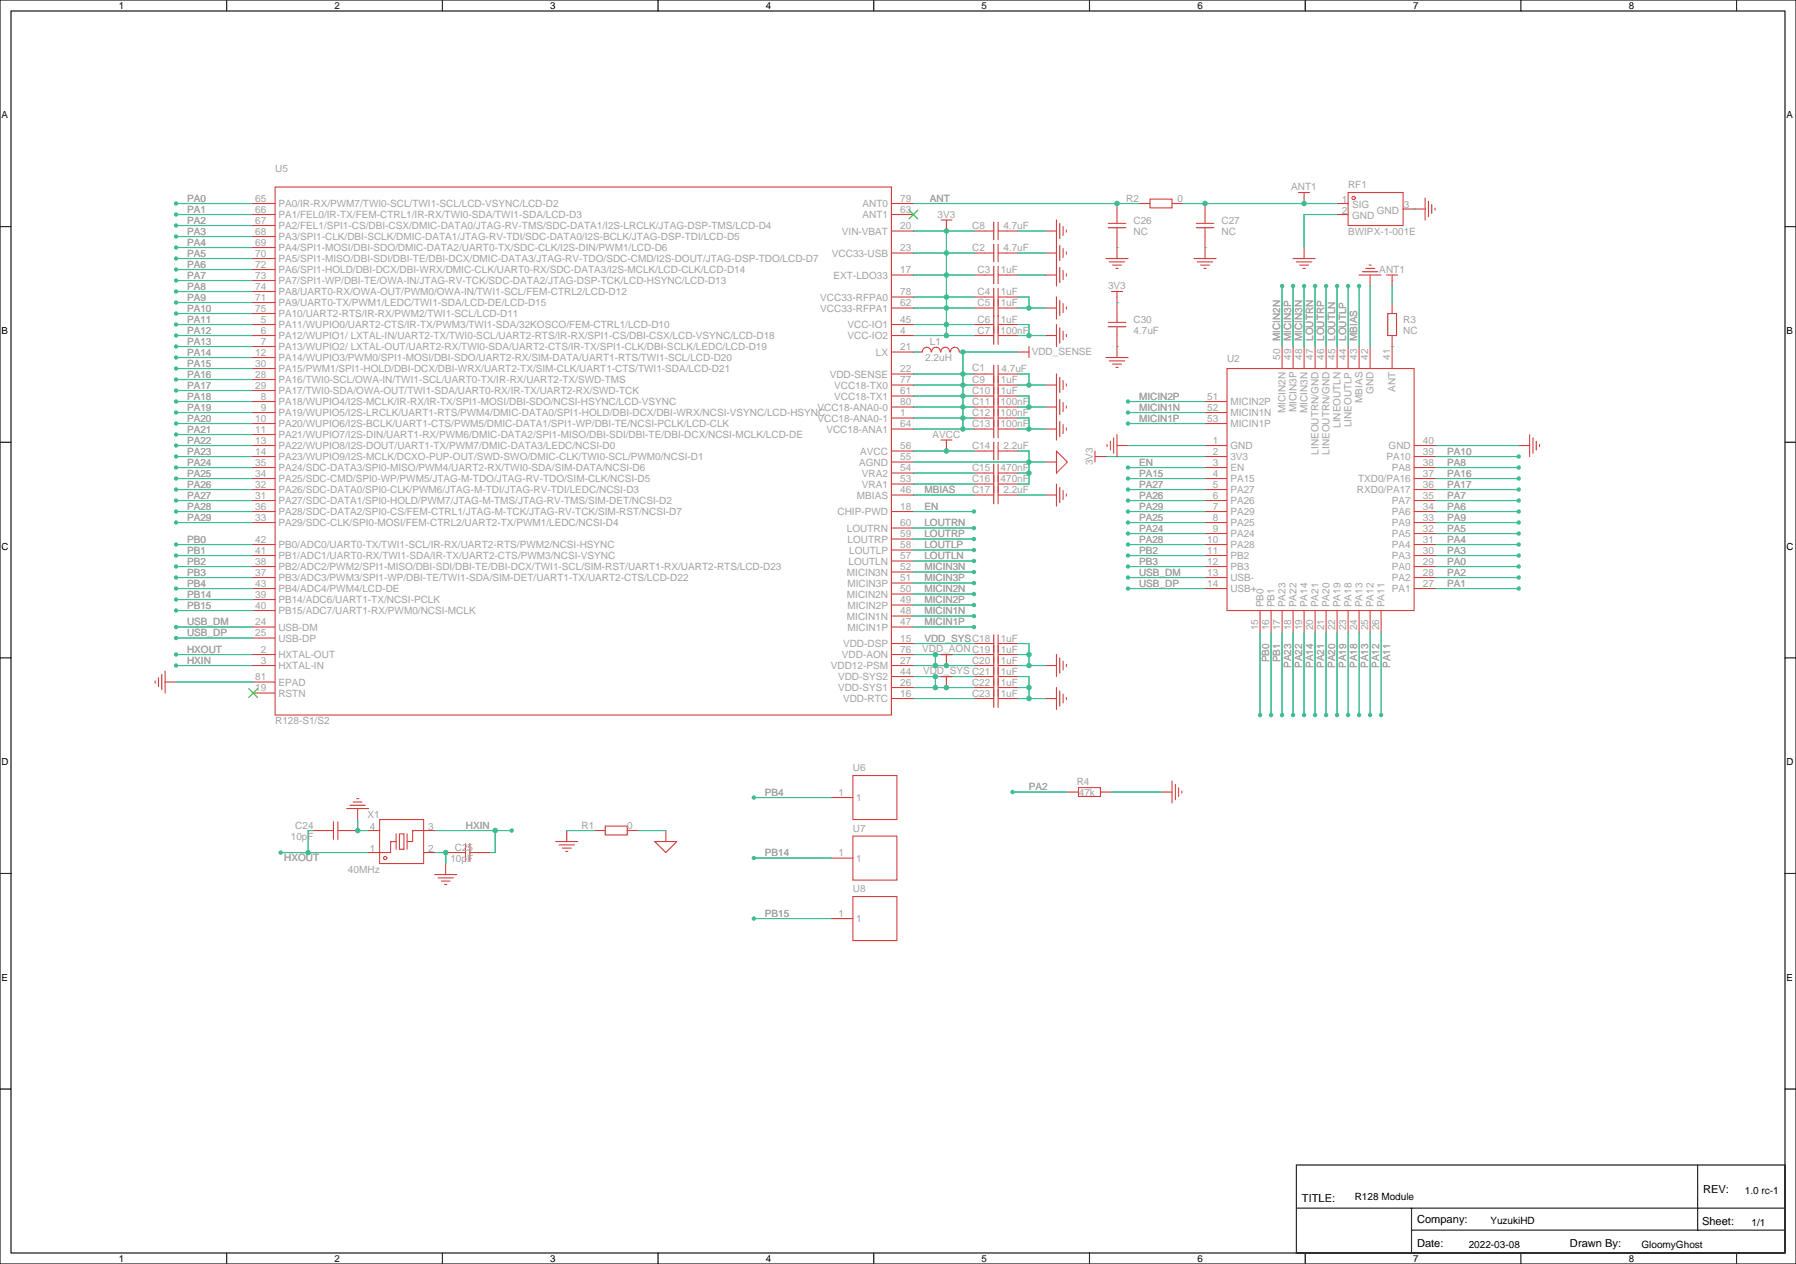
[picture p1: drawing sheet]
<svg xmlns="http://www.w3.org/2000/svg" width="576mm" height="405mm" viewBox="0 0 576 405" stroke-linecap="round" stroke-linejoin="round" font-family="sans-serif">
<g fill="#3dbd91">
<circle cx="164" cy="266.3" r=".71"/>
<circle cx="90" cy="273.4" r=".71"/>
<circle cx="56.4" cy="213.4" r=".71"/>
<circle cx="56.4" cy="209.9" r=".71"/>
<circle cx="56.4" cy="204.6" r=".71"/>
<circle cx="56.4" cy="201.1" r=".71"/>
<circle cx="361.6" cy="188.7" r=".71"/>
<circle cx="361.6" cy="185.2" r=".71"/>
<circle cx="361.6" cy="149.9" r=".71"/>
<circle cx="486.8" cy="153.5" r=".71"/>
<circle cx="486.8" cy="157" r=".71"/>
<circle cx="56.4" cy="93.5" r=".71"/>
<circle cx="56.4" cy="97" r=".71"/>
<circle cx="56.4" cy="90" r=".71"/>
<circle cx="56.4" cy="86.4" r=".71"/>
<circle cx="56.4" cy="82.9" r=".71"/>
<circle cx="56.4" cy="79.4" r=".71"/>
<circle cx="56.4" cy="75.8" r=".71"/>
<circle cx="56.4" cy="72.3" r=".71"/>
<circle cx="56.4" cy="68.8" r=".71"/>
<circle cx="56.4" cy="65.3" r=".71"/>
<circle cx="56.4" cy="121.7" r=".71"/>
<circle cx="56.4" cy="118.2" r=".71"/>
<circle cx="56.4" cy="114.7" r=".71"/>
<circle cx="56.4" cy="111.1" r=".71"/>
<circle cx="56.4" cy="107.6" r=".71"/>
<circle cx="56.4" cy="104.1" r=".71"/>
<circle cx="56.4" cy="100.5" r=".71"/>
<circle cx="56.4" cy="146.4" r=".71"/>
<circle cx="56.4" cy="142.9" r=".71"/>
<circle cx="56.4" cy="139.3" r=".71"/>
<circle cx="56.4" cy="135.8" r=".71"/>
<circle cx="56.4" cy="132.3" r=".71"/>
<circle cx="56.4" cy="128.8" r=".71"/>
<circle cx="56.4" cy="125.2" r=".71"/>
<circle cx="56.4" cy="167.6" r=".71"/>
<circle cx="56.4" cy="164" r=".71"/>
<circle cx="56.4" cy="160.5" r=".71"/>
<circle cx="56.4" cy="157" r=".71"/>
<circle cx="56.4" cy="153.5" r=".71"/>
<circle cx="56.4" cy="149.9" r=".71"/>
<circle cx="56.4" cy="185.2" r=".71"/>
<circle cx="56.4" cy="181.7" r=".71"/>
<circle cx="56.4" cy="178.2" r=".71"/>
<circle cx="56.4" cy="174.6" r=".71"/>
<circle cx="486.8" cy="146.4" r=".71"/>
<circle cx="486.8" cy="149.9" r=".71"/>
<circle cx="486.8" cy="160.5" r=".71"/>
<circle cx="486.8" cy="164" r=".71"/>
<circle cx="486.8" cy="167.6" r=".71"/>
<circle cx="486.8" cy="171.1" r=".71"/>
<circle cx="486.8" cy="174.6" r=".71"/>
<circle cx="486.8" cy="178.2" r=".71"/>
<circle cx="486.8" cy="181.7" r=".71"/>
<circle cx="403.9" cy="229.3" r=".71"/>
<circle cx="407.5" cy="229.3" r=".71"/>
<circle cx="411" cy="229.3" r=".71"/>
<circle cx="414.5" cy="229.3" r=".71"/>
<circle cx="418" cy="229.3" r=".71"/>
<circle cx="421.6" cy="229.3" r=".71"/>
<circle cx="425.1" cy="229.3" r=".71"/>
<circle cx="428.6" cy="229.3" r=".71"/>
<circle cx="432.2" cy="229.3" r=".71"/>
<circle cx="435.7" cy="229.3" r=".71"/>
<circle cx="439.2" cy="229.3" r=".71"/>
<circle cx="442.7" cy="229.3" r=".71"/>
<circle cx="361.6" cy="181.7" r=".71"/>
<circle cx="361.6" cy="178.2" r=".71"/>
<circle cx="361.6" cy="174.6" r=".71"/>
<circle cx="361.6" cy="171.1" r=".71"/>
<circle cx="361.6" cy="167.6" r=".71"/>
<circle cx="361.6" cy="164" r=".71"/>
<circle cx="361.6" cy="160.5" r=".71"/>
<circle cx="361.6" cy="157" r=".71"/>
<circle cx="361.6" cy="153.5" r=".71"/>
<circle cx="428.6" cy="91.7" r=".71"/>
<circle cx="432.2" cy="91.7" r=".71"/>
<circle cx="361.6" cy="135.8" r=".71"/>
<circle cx="361.6" cy="132.3" r=".71"/>
<circle cx="361.6" cy="128.8" r=".71"/>
<circle cx="414.5" cy="91.7" r=".71"/>
<circle cx="418" cy="91.7" r=".71"/>
<circle cx="411" cy="91.7" r=".71"/>
<circle cx="312.2" cy="164" r=".71"/>
<circle cx="312.2" cy="183.4" r=".71"/>
<circle cx="312.2" cy="187" r=".71"/>
<circle cx="312.2" cy="190.5" r=".71"/>
<circle cx="312.2" cy="194" r=".71"/>
<circle cx="312.2" cy="197.6" r=".71"/>
<circle cx="312.2" cy="201.1" r=".71"/>
<circle cx="312.2" cy="176.4" r=".71"/>
<circle cx="312.2" cy="179.9" r=".71"/>
<circle cx="312.2" cy="169.3" r=".71"/>
<circle cx="312.2" cy="172.9" r=".71"/>
<circle cx="421.6" cy="91.7" r=".71"/>
<circle cx="425.1" cy="91.7" r=".71"/>
<circle cx="56.4" cy="188.7" r=".71"/>
<circle cx="56.4" cy="192.3" r=".71"/>
<circle cx="56.4" cy="195.8" r=".71"/>
<circle cx="241.7" cy="255.8" r=".71"/>
<circle cx="241.7" cy="275.2" r=".71"/>
<circle cx="241.7" cy="294.6" r=".71"/>
<circle cx="435.7" cy="91.7" r=".71"/>
<circle cx="486.8" cy="188.7" r=".71"/>
<circle cx="486.8" cy="185.2" r=".71"/>
<circle cx="324.6" cy="254" r=".71"/>
</g>
<g fill="none" stroke="#d43d3d" stroke-width=".35">
<path d="M301.6 70.6h3.6M303.4 70.6v3.5M312.2 74.1h6.4M318.6 71.3v5.6M318.6 78.3v5.7M320 71.3v5.6M320 78.3v5.7M320 74.1h6.3M335.1 74.1h3.6M338.7 70.6v21.1M339.7 71.6v5M339.7 78.7v4.9"/>
<path d="M340.8 72.7v2.8M340.8 79.7v2.9M341.8 73.7v.7M358.1 79.4v3.5M365.1 65.3h3.6M368.7 63.9h7v2.8h-7zM375.7 65.3h3.5M386.3 79.4v3.5M418 79.4v3.5M428.6 65.3h3.6M428.6 68.8h3.6M432.2 61.7h17.6v10.6h-17.6z"/>
<path d="M449.8 67h7M456.8 63.5v7.1M457.9 64.6v4.9M459 65.6v2.8M460 66.7v.7M312.2 88.2h6.4M312.2 95.2h6.4M312.2 98.8h6.4M312.2 81.1h6.4M318.6 85.4v5.6M318.6 92.4v18M320 88.2h6.3"/>
<path d="M320 85.4v5.6M320 92.4v18M320 95.2h6.3M320 98.8h6.3M320 81.1h6.3M335.1 88.2h3.6M335.1 98.8h3.6M335.1 81.1h3.6M338.7 95.2v7.1M339.7 85.7v5M339.7 96.3v4.9M340.8 86.8v2.8"/>
<path d="M340.8 97.4v2.8M341.8 80.8v.7M341.8 87.8v.7M341.8 98.4v.7M354.5 82.9h7.1M355.6 84h4.9M356.7 85h2.8M357.7 86.1h.7M382.8 82.9h7M383.8 84h5M384.9 85h2.8M385.9 86.1h.7"/>
<path d="M414.5 82.9h7.1M415.6 84h4.9M416.6 85h2.9M417.7 86.1h.7M294.6 112.9h1M295.7 112.9a1.41 1.41 0 0 1 1.4-1.5 1.41 1.41 0 0 1 1.4 1.5M298.7 112.9a1.41 1.41 0 0 1 1.4-1.5 1.41 1.41 0 0 1 1.4 1.5M301.6 112.9a1.41 1.41 0 0 1 1.5-1.5 1.41 1.41 0 0 1 1.4 1.5M304.7 112.9a1.41 1.41 0 0 1 1.4-1.5 1.41 1.41 0 0 1 1.4 1.5M307.6 112.9h1.1M312.2 104.1h6.4M312.2 107.6h6.4"/>
<path d="M320 104.1h6.3M320 107.6h6.3M326.3 112.9h3.5M329.8 111.1v3.6M335.1 107.6h3.6M338.7 104.1v7M338.7 119.9v21.2M339.7 105.1v5M340.8 106.2v2.8M341.8 107.2v.7M393.3 118.2h60v77.6h-60zM411 111.1v7.1"/>
<path d="M414.5 111.1v7.1M418 111.1v7.1M421.6 111.1v7.1M425.1 111.1v7.1M428.6 111.1v7.1M432.2 111.1v7.1M435.7 111.1v7.1M439.2 111.1v7.1M446.3 111.1v7.1M312.2 123.5h6.4M312.2 127h6.4M312.2 130.5h6.4"/>
<path d="M312.2 134.1h6.4M312.2 137.6h6.4M318.6 120.6v19.8M320 120.6v19.8M320 123.5h6.3M320 127h6.3M320 130.5h6.3M320 134.1h6.3M320 137.6h6.3M335.1 123.5h3.6M335.1 130.5h3.6M335.1 137.6h3.6"/>
<path d="M339.7 121v4.9M339.7 128.1v4.9M339.7 135.1v5M340.8 122.1v2.8M340.8 129.1v2.8M340.8 136.2v2.8M341.8 123.1v.7M341.8 130.2v.7M341.8 137.2v.7M386.3 128.8h7M386.3 132.3h7M386.3 135.8h7"/>
<path d="M301.6 141.1h3.6M303.4 141.1v3.5M312.2 144.6h6.4M312.2 151.7h6.4M312.2 155.2h6.4M312.2 158.8h6.4M318.6 141.8v5.7M318.6 148.9v12.7M320 141.8v5.7M320 148.9v12.7M320 144.6h6.3M320 151.7h6.3"/>
<path d="M320 155.2h6.3M320 158.8h6.3M335.1 148.2h3.6M335.1 158.8h3.6M338.7 144.6l3.5 3.6-3.5 3.5zM338.7 155.2v7.1M339.7 156.3v4.9M340.8 157.3v2.9M341.8 158.4v.7M386.3 142.9h7M386.3 153.5h7M386.3 157h7"/>
<path d="M386.3 146.4h7M386.3 149.9h7M453.3 142.9h7.1M453.3 153.5h7.1M453.3 157h7.1M453.3 146.4h7.1M453.3 149.9h7.1M386.3 160.5h7M386.3 164h7M386.3 167.6h7M386.3 171.1h7M386.3 174.6h7"/>
<path d="M386.3 178.2h7M453.3 160.5h7.1M453.3 164h7.1M453.3 167.6h7.1M453.3 171.1h7.1M453.3 174.6h7.1M453.3 178.2h7.1M386.3 181.7h7M386.3 188.7h7M386.3 185.2h7M403.9 195.8v7M407.5 195.8v7"/>
<path d="M411 195.8v7M414.5 195.8v7M418 195.8v7M421.6 195.8v7M425.1 195.8v7M428.6 195.8v7M432.2 195.8v7M435.7 195.8v7M439.2 195.8v7M442.7 195.8v7M453.3 181.7h7.1M453.3 188.7h7.1"/>
<path d="M453.3 185.2h7.1M301.6 209.9h3.6M301.6 217h3.6M303.4 209.9v3.5M303.4 217v3.5M312.2 206.4h6.4M312.2 209.9h6.4M312.2 213.4h6.4M312.2 217h6.4M318.6 203.6v23.2M320 203.6v23.2M320 206.4h6.3"/>
<path d="M320 209.9h6.3M320 213.4h6.3M320 217h6.3M335.1 213.4h3.6M338.7 209.9v7.1M339.7 211v4.9M340.8 212v2.8M341.8 213.1v.7M312.2 220.5h6.4M312.2 224h6.4M320 220.5h6.3M320 224h6.3"/>
<path d="M335.1 224h3.6M338.7 220.5v7M339.7 221.5v5M340.8 222.6v2.8M341.8 223.7v.7M111.1 259.3h7.1M112.2 258.2h4.9M113.2 257.2h2.9M114.3 256.1h.7M114.7 259.3v3.5M100.5 266.3h6.4M106.9 263.5v5.7"/>
<path d="M108.3 266.3h6.4M108.3 263.5v5.7M118.2 266.3h3.5M121.7 262.8h14.1v14.1h-14.1zM127 269.9h-1.8v3.5h-7M127 267.4v4.9M128.1 267.4h1.4v4.9h-1.4zM130.5 267.4v4.9M135.8 273.4h3.5M139.3 266.3h-7v3.6h-1.8M142.9 276.9v3.6M142.9 273.4h6.3"/>
<path d="M149.2 270.6v5.6M150.6 273.4h6.4M150.6 270.6v5.6M178.2 269.9h7M179.2 270.9h4.9M180.3 272h2.8M181.3 273h.7M181.7 266.3v3.6M190.5 266.3h3.5M194 264.9h7.1v2.9h-7.1zM201.1 266.3h3.5M209.9 269.9h7.1l-3.6 3.5z"/>
<path d="M213.4 266.3v3.6M139.3 280.5h7.1M140.4 281.5h4.9M141.5 282.6h2.8M142.5 283.6h.7"/>
<circle cx="433.9" cy="63.5" r=".53"/>
<circle cx="123.5" cy="275.2" r=".53"/>
</g>
<g fill="none" stroke="#3dbd91" stroke-width=".35">
<path d="M292.8 74.1h19.4M303.4 74.1v33.5M428.6 68.8h-10.6v10.6M292.8 88.2h19.4M292.8 81.1h19.4M292.8 95.2h19.4M292.8 98.8h19.4M326.3 88.2h8.8M326.3 81.1h8.8M292.8 112.9h1.8M292.8 119.9h19.4M292.8 104.1h19.4"/>
<path d="M292.8 107.6h19.4M326.3 112.9h-17.6v24.7M292.8 123.5h19.4M292.8 127h19.4M292.8 130.5h19.4M292.8 134.1h19.4M292.8 137.6h19.4M292.8 144.6h19.4M292.8 158.8h19.4M292.8 155.2h19.4M292.8 151.7h19.4M326.3 158.8h8.8"/>
<path d="M56.4 213.4h24.7M56.4 209.9h24.7M292.8 213.4h19.4M292.8 209.9h19.4M292.8 217h19.4M299.9 209.9v3.5M299.9 217v3.5M292.8 224h19.4M292.8 220.5h19.4M90 273.4h28.2M100.5 266.3h-1.7v7.1M114.7 262.8v3.5h3.5"/>
<path d="M139.3 273.4h3.6v3.5M139.3 266.3h24.7M158.7 266.3v7.1h-1.7M181.7 266.3h8.8M204.6 266.3h8.8"/>
</g>
<g fill="none" stroke="#000" stroke-width=".35">
<path d="M0 0h575.7v405.3h-575.7zM3.5 3.5h568.7v398.3h-568.7zM72.7 0v3.5M141.8 0v3.5M211 0v3.5M280.1 0v3.5M349.2 0v3.5M418.4 0v3.5M487.5 0v3.5M556.7 0v3.5M0 72.7h3.5M572.2 72.7h3.5"/>
<path d="M0 141.8h3.5M572.2 141.8h3.5M0 211h3.5M572.2 211h3.5M0 280.1h3.5M572.2 280.1h3.5M0 349.2h3.5M572.2 349.2h3.5M415.6 373.6h156.6v28.2h-156.6zM544.2 373.6v20.9M415.6 387.4h156.5M452.5 394.5h119.6"/>
<path d="M452.5 387.4v14.1M72.7 401.8v3.5M141.8 401.8v3.5M211 401.8v3.5M280.1 401.8v3.5M349.2 401.8v3.5M418.4 401.8v3.5M487.5 401.8v3.5M556.7 401.8v3.5"/>
</g>
<circle cx="453.3" cy="67" r=".18" fill="#3dbd91"/>
<path d="M355.2 73h5.7M355.2 71.6h5.7M358.1 65.3v6.3M358.1 73v6.4" fill="none" stroke="#d43d3d" stroke-width=".35"/>
<circle cx="358.1" cy="79.4" r=".18" fill="#3dbd91"/>
<path d="M292.8 65.3h72.3" fill="none" stroke="#3dbd91" stroke-width=".35"/>
<path d="M383.5 73h5.6M383.5 71.6h5.6M386.3 65.3v6.3M386.3 73v6.4" fill="none" stroke="#d43d3d" stroke-width=".35"/>
<circle cx="386.3" cy="79.4" r=".18" fill="#3dbd91"/>
<path d="M416.3 61.7h3.5M418 61.7v3.6M446.3 97v3.5M444.9 100.5h2.8v7.1h-2.8zM446.3 107.6v3.5" fill="none" stroke="#d43d3d" stroke-width=".35"/>
<path d="M379.2 65.3h49.4" fill="none" stroke="#3dbd91" stroke-width=".35"/>
<circle cx="446.3" cy="111.1" r=".18" fill="#3dbd91"/>
<g fill="none" stroke="#d43d3d" stroke-width=".35">
<path d="M356.3 93.5h3.5M358.1 93.5v9.9M444.5 88.2h3.5M446.3 88.2v3.5M355.2 104.8h5.7M355.2 103.4h5.7M358.1 104.8v6.3M358.1 139.3v7.1M490.4 139.3v7.1M351 144.6v3.6M351 146.4h3.5M354.9 142.5v.7"/>
<path d="M356 141.5v2.8M357 140.4v4.9M358.1 142.9h3.5M486.8 142.9h3.6M491.4 140.4v4.9M492.5 141.5v2.8M493.5 142.5v.7"/>
</g>
<g fill="none" stroke="#3dbd91" stroke-width=".35">
<path d="M56.4 79.4h24.7M56.4 75.8h24.7M56.4 72.3h24.7M56.4 68.8h24.7M56.4 65.3h24.7M56.4 93.5h24.7M56.4 97h24.7M56.4 90h24.7M56.4 86.4h24.7M56.4 82.9h24.7M446.3 91.7v5.3M56.4 118.2h24.7"/>
<path d="M56.4 114.7h24.7M56.4 111.1h24.7M56.4 107.6h24.7M56.4 104.1h24.7M56.4 100.5h24.7M56.4 121.7h24.7M56.4 139.3h24.7M56.4 135.8h24.7M56.4 132.3h24.7M56.4 128.8h24.7M56.4 125.2h24.7M56.4 149.9h24.7"/>
<path d="M56.4 146.4h24.7M56.4 142.9h24.7M56.4 153.5h24.7M56.4 157h24.7M354.5 146.4h31.8M361.6 149.9h24.7M361.6 142.9h24.7M460.4 142.9h26.4M460.4 153.5h26.4M460.4 157h26.4M56.4 167.6h24.7M56.4 164h24.7"/>
<path d="M56.4 160.5h24.7M56.4 178.2h24.7M56.4 174.6h24.7M56.4 185.2h24.7M56.4 181.7h24.7M361.6 188.7h24.7M361.6 185.2h24.7M56.4 204.6h24.7M56.4 201.1h24.7"/>
</g>
<circle cx="358.1" cy="97" r=".18" fill="#3dbd91"/>
<path d="M354.5 114.7h7.1M355.6 115.7h4.9M356.7 116.8h2.8M357.7 117.8h.7M358.1 111.1v3.6" fill="none" stroke="#d43d3d" stroke-width=".35"/>
<circle cx="358.1" cy="111.1" r=".18" fill="#3dbd91"/>
<g fill="none" stroke="#3dbd91" stroke-width=".35">
<path d="M326.3 74.1h8.8M326.3 95.2h3.5v3.6M326.3 98.8h8.8M411 91.7v19.4M414.5 91.7v19.4M418 91.7v19.4M421.6 91.7v19.4M425.1 91.7v19.4M428.6 91.7v19.4M432.2 91.7v19.4M435.7 91.7v19.4M439.2 91.7v19.4"/>
<path d="M326.3 107.6h8.8M326.3 104.1h3.5v3.5M326.3 119.9h3.5v3.6M326.3 127h3.5v3.5M326.3 134.1h3.5v3.5M326.3 130.5h8.8M326.3 123.5h8.8M326.3 137.6h8.8M361.6 135.8h24.7M361.6 132.3h24.7M361.6 128.8h24.7M292.8 148.2h42.3"/>
<path d="M326.3 144.6h3.5v10.6h-3.5M326.3 151.7h3.5M361.6 157h24.7M361.6 153.5h24.7M460.4 146.4h26.4M460.4 149.9h26.4M292.8 164h19.4M292.8 176.4h19.4M292.8 179.9h19.4M292.8 169.3h19.4M292.8 172.9h19.4M361.6 160.5h24.7"/>
<path d="M361.6 164h24.7M361.6 167.6h24.7M361.6 171.1h24.7M361.6 174.6h24.7M361.6 178.2h24.7M460.4 160.5h26.4M460.4 164h26.4M460.4 167.6h26.4M460.4 171.1h26.4M460.4 174.6h26.4M460.4 178.2h26.4M56.4 188.7h24.7"/>
<path d="M56.4 192.3h24.7M56.4 195.8h24.7M292.8 183.4h19.4M292.8 187h19.4M292.8 190.5h19.4M292.8 194h19.4M292.8 197.6h19.4M361.6 181.7h24.7M460.4 181.7h26.4M460.4 188.7h26.4M460.4 185.2h26.4M56.4 218.7h24.7"/>
<path d="M292.8 206.4h19.4M292.8 201.1h19.4M326.3 206.4h3.5v7M326.3 217h3.5v7M326.3 213.4h8.8M326.3 209.9h3.5M403.9 202.8v26.5M407.5 202.8v26.5M411 202.8v26.5M414.5 202.8v26.5M418 202.8v26.5M421.6 202.8v26.5"/>
<path d="M425.1 202.8v26.5M428.6 202.8v26.5M432.2 202.8v26.5M435.7 202.8v26.5M439.2 202.8v26.5M442.7 202.8v26.5M326.3 224h8.8M326.3 220.5h3.5M241.7 255.8h24.6M324.6 254h17.6M356.3 254h15.9M241.7 275.2h24.6"/>
<path d="M241.7 294.6h24.6"/>
</g>
<g fill="none" stroke="#d43d3d" stroke-width=".35">
<path d="M88.2 60h197.6v169.3h-197.6zM81.1 65.3h7.1M81.1 68.8h7.1M81.1 72.3h7.1M81.1 75.8h7.1M81.1 79.4h7.1M285.8 65.3h7M285.8 68.8h7M285.8 74.1h7M81.1 82.9h7.1M81.1 86.4h7.1M81.1 90h7.1"/>
<path d="M81.1 93.5h7.1M81.1 97h7.1M285.8 88.2h7M285.8 81.1h7M285.8 95.2h7M285.8 98.8h7M435.7 88.2h7M436.7 87.1h5M437.8 86.1h2.8M438.9 85h.7M439.2 88.2v3.5M81.1 104.1h7.1"/>
<path d="M81.1 107.6h7.1M81.1 100.5h7.1M81.1 111.1h7.1M81.1 114.7h7.1M81.1 118.2h7.1M285.8 104.1h7M285.8 107.6h7M285.8 112.9h7M285.8 119.9h7M312.2 119.9h6.4M318.6 117.1v5.7M320 119.9h6.3"/>
<path d="M320 117.1v5.7M81.1 121.7h7.1M81.1 125.2h7.1M81.1 128.8h7.1M81.1 132.3h7.1M81.1 135.8h7.1M81.1 139.3h7.1M285.8 137.6h7M285.8 134.1h7M285.8 130.5h7M285.8 127h7M285.8 123.5h7"/>
<path d="M81.1 142.9h7.1M81.1 146.4h7.1M81.1 149.9h7.1M81.1 153.5h7.1M81.1 157h7.1M285.8 158.8h7M285.8 155.2h7M285.8 151.7h7M285.8 148.2h7M285.8 144.6h7M81.1 174.6h7.1M81.1 178.2h7.1"/>
<path d="M81.1 164h7.1M81.1 160.5h7.1M81.1 167.6h7.1M285.8 164h7M285.8 179.9h7M285.8 176.4h7M285.8 172.9h7M285.8 169.3h7M81.1 181.7h7.1M81.1 185.2h7.1M81.1 188.7h7.1M81.1 192.3h7.1"/>
<path d="M81.1 195.8h7.1M285.8 197.6h7M285.8 194h7M285.8 190.5h7M285.8 187h7M285.8 183.4h7M49.7 218.4v.7M50.8 217.3v2.8M51.9 216.3v4.9M52.9 218.7h3.5M52.9 215.2v7M81.1 201.1h7.1"/>
<path d="M81.1 204.6h7.1M81.1 209.9h7.1M81.1 213.4h7.1M81.1 218.7h7.1M285.8 201.1h7M285.8 209.9h7M285.8 213.4h7M285.8 217h7M285.8 206.4h7M81.1 222.2h7.1M285.8 224h7M285.8 220.5h7"/>
<path d="M266.3 255.8h7.1M273.4 248.7h14.1v14.1h-14.1zM342.2 254h3.5M345.7 252.6h7.1v2.8h-7.1zM352.8 254h3.5M372.2 254h3.5M375.7 250.5v7M376.8 251.5v5M377.8 252.6v2.8M378.9 253.6v.8M266.3 275.2h7.1M273.4 268.1h14.1v14.1h-14.1z"/>
<path d="M266.3 294.6h7.1M273.4 287.5h14.1v14.1h-14.1z"/>
</g>
<path d="M291.4 67.4l2.8 2.8M294.2 67.4l-2.8 2.8M79.7 220.8l2.8 2.9M82.5 220.8l-2.8 2.9" fill="none" stroke="#3c3" stroke-width=".35"/>
<g fill="#3dbd91">
<circle cx="142.9" cy="273.4" r=".88"/>
<circle cx="114.7" cy="266.3" r=".88"/>
<circle cx="158.8" cy="266.3" r=".88"/>
<circle cx="98.8" cy="273.4" r=".88"/>
<circle cx="308.7" cy="112.9" r=".88"/>
<circle cx="308.7" cy="119.9" r=".88"/>
<circle cx="308.7" cy="123.5" r=".88"/>
<circle cx="308.7" cy="127" r=".88"/>
<circle cx="308.7" cy="130.5" r=".88"/>
<circle cx="308.7" cy="134.1" r=".88"/>
<circle cx="308.7" cy="137.6" r=".88"/>
<circle cx="303.4" cy="144.6" r=".88"/>
<circle cx="303.4" cy="220.5" r=".88"/>
<circle cx="299.9" cy="220.5" r=".88"/>
<circle cx="299.9" cy="217" r=".88"/>
<circle cx="299.9" cy="213.4" r=".88"/>
<circle cx="299.9" cy="209.9" r=".88"/>
<circle cx="303.4" cy="213.4" r=".88"/>
<circle cx="303.4" cy="81.1" r=".88"/>
<circle cx="303.4" cy="74.1" r=".88"/>
<circle cx="303.4" cy="88.2" r=".88"/>
<circle cx="303.4" cy="95.2" r=".88"/>
<circle cx="303.4" cy="98.8" r=".88"/>
<circle cx="303.4" cy="104.1" r=".88"/>
<circle cx="303.4" cy="107.6" r=".88"/>
<circle cx="358.1" cy="65.3" r=".88"/>
<circle cx="386.3" cy="65.3" r=".88"/>
<circle cx="418" cy="65.3" r=".88"/>
<circle cx="329.8" cy="107.6" r=".88"/>
<circle cx="329.8" cy="213.4" r=".88"/>
<circle cx="329.8" cy="209.9" r=".88"/>
<circle cx="329.8" cy="98.8" r=".88"/>
<circle cx="329.8" cy="130.5" r=".88"/>
<circle cx="329.8" cy="123.5" r=".88"/>
<circle cx="329.8" cy="137.6" r=".88"/>
<circle cx="329.8" cy="148.2" r=".88"/>
<circle cx="329.8" cy="151.7" r=".88"/>
<circle cx="329.8" cy="224" r=".88"/>
<circle cx="329.8" cy="220.5" r=".88"/>
</g>
<g font-size="3.6">
<text x="546" y="382.7">REV:</text>
<text x="417.3" y="385.6">TITLE:</text>
<text x="454.2" y="392.2">Company:</text>
<text x="545.6" y="392.8">Sheet:</text>
<text x="454.2" y="399.9">Date:</text>
<text x="503.3" y="400">Drawn By:</text>
</g>
<g font-size="3.2" fill="#a2a2a2">
<text x="88.2" y="55.1">U5</text>
<text x="60" y="64.6">PA0</text>
<text x="81.8" y="64.6">65</text>
<text x="288.6" y="64.6">79</text>
<text x="298.1" y="64.6">ANT</text>
<text x="361" y="64.6">R2</text>
<text x="377.5" y="64.6">0</text>
<text x="413.9" y="60.9">ANT1</text>
<text x="430.2" y="64.9">1</text>
<text x="432.2" y="60.4">RF1</text>
<text x="60" y="71.7">PA2</text>
<text x="60" y="68.1">PA1</text>
<text x="81.8" y="68.1">66</text>
<text x="81.8" y="71.7">67</text>
<text x="89.3" y="66.4">PA0/IR-RX/PWM7/TWI0-SCL/TWI1-SCL/LCD-VSYNC/LCD-D2</text>
<text x="89.3" y="69.9">PA1/FEL0/IR-TX/FEM-CTRL1/IR-RX/TWI0-SDA/TWI1-SDA/LCD-D3</text>
<text x="276.5" y="66.4">ANT0</text>
<text x="276.5" y="69.9">ANT1</text>
<text x="288.6" y="68.1">63</text>
<text x="300.5" y="69.8">3V3</text>
<text x="363.4" y="71.7">C26</text>
<text x="391.6" y="71.7">C27</text>
<text x="430.2" y="68.5">2</text>
<text x="433.5" y="66.7">SIG</text>
<text x="433.5" y="70.2">GND</text>
<text x="441.4" y="68.5">GND</text>
<text x="450" y="66.7">3</text>
<text x="60" y="75.2">PA3</text>
<text x="81.8" y="75.2">68</text>
<text x="89.3" y="73.4">PA2/FEL1/SPI1-CS/DBI-CSX/DMIC-DATA0/JTAG-RV-TMS/SDC-DATA1/I2S-LRCLK/JTAG-DSP-TMS/LCD-D4</text>
<text x="89.3" y="77">PA3/SPI1-CLK/DBI-SCLK/DMIC-DATA1/JTAG-RV-TDI/SDC-DATA0/I2S-BCLK/JTAG-DSP-TDI/LCD-D5</text>
<text x="269.9" y="75.2">VIN-VBAT</text>
<text x="288.6" y="73.4">20</text>
<text x="311.6" y="73.4">C8</text>
<text x="321.6" y="73.4">4.7uF</text>
<text x="363.4" y="75.2">NC</text>
<text x="391.6" y="75.2">NC</text>
<text x="432.2" y="75.2">BWIPX-1-001E</text>
<text x="60" y="82.3">PA5</text>
<text x="60" y="78.7">PA4</text>
<text x="81.8" y="78.7">69</text>
<text x="81.8" y="82.3">70</text>
<text x="89.3" y="80.5">PA4/SPI1-MOSI/DBI-SDO/DMIC-DATA2/UART0-TX/SDC-CLK/I2S-DIN/PWM1/LCD-D6</text>
<text x="266.7" y="82.3">VCC33-USB</text>
<text x="288.6" y="80.5">23</text>
<text x="311.6" y="80.5">C2</text>
<text x="321.6" y="80.5">4.7uF</text>
<text x="60" y="89.3">PA7</text>
<text x="60" y="85.8">PA6</text>
<text x="81.8" y="85.8">72</text>
<text x="81.8" y="89.3">73</text>
<text x="89.3" y="84">PA5/SPI1-MISO/DBI-SDI/DBI-TE/DBI-DCX/DMIC-DATA3/JTAG-RV-TDO/SDC-CMD/I2S-DOUT/JTAG-DSP-TDO/LCD-D7</text>
<text x="89.3" y="87.6">PA6/SPI1-HOLD/DBI-DCX/DBI-WRX/DMIC-CLK/UART0-RX/SDC-DATA3/I2S-MCLK/LCD-CLK/LCD-D14</text>
<text x="267.2" y="89.3">EXT-LDO33</text>
<text x="288.6" y="87.6">17</text>
<text x="313.4" y="87.6">C3</text>
<text x="320.8" y="87.6">1uF</text>
<text x="442.2" y="87.4">ANT1</text>
<text x="60" y="92.8">PA8</text>
<text x="81.8" y="92.8">74</text>
<text x="89.3" y="91.1">PA7/SPI1-WP/DBI-TE/OWA-IN/JTAG-RV-TCK/SDC-DATA2/JTAG-DSP-TCK/LCD-HSYNC/LCD-D13</text>
<text x="89.3" y="94.6">PA8/UART0-RX/OWA-OUT/PWM0/OWA-IN/TWI1-SCL/FEM-CTRL2/LCD-D12</text>
<text x="288.6" y="94.6">78</text>
<text x="313.4" y="94.6">C4</text>
<text x="320.8" y="94.6">1uF</text>
<text x="355.2" y="92.7">3V3</text>
<text x="60" y="96.4">PA9</text>
<text x="60" y="99.9">PA10</text>
<text x="81.8" y="96.4">71</text>
<text x="81.8" y="99.9">75</text>
<text x="89.3" y="98.1">PA9/UART0-TX/PWM1/LEDC/TWI1-SDA/LCD-DE/LCD-D15</text>
<text x="89.3" y="101.7">PA10/UART2-RTS/IR-RX/PWM2/TWI1-SCL/LCD-D11</text>
<text x="262.9" y="96.4">VCC33-RFPA0</text>
<text x="262.9" y="99.9">VCC33-RFPA1</text>
<text x="288.6" y="98.1">62</text>
<text x="313.4" y="98.1">C5</text>
<text x="320.8" y="98.1">1uF</text>
<text x="60" y="107">PA12</text>
<text x="60" y="103.4">PA11</text>
<text x="83.6" y="103.4">5</text>
<text x="83.6" y="107">6</text>
<text x="89.3" y="105.2">PA11/WUPIO0/UART2-CTS/IR-TX/PWM3/TWI1-SDA/32KOSCO/FEM-CTRL1/LCD-D10</text>
<text x="271.7" y="105.2">VCC-IO1</text>
<text x="288.6" y="103.4">45</text>
<text x="288.6" y="107">4</text>
<text x="313.4" y="103.4">C6</text>
<text x="313.4" y="107">C7</text>
<text x="320.8" y="107">100nF</text>
<text x="320.8" y="103.4">1uF</text>
<text x="363.4" y="103.4">C30</text>
<text x="363.4" y="107">4.7uF</text>
<text x="449.8" y="103.4">R3</text>
<text x="449.8" y="107">NC</text>
<text x="60" y="110.5">PA13</text>
<text x="83.6" y="110.5">7</text>
<text x="89.3" y="108.7">PA12/WUPIO1/ LXTAL-IN/UART2-TX/TWI0-SCL/UART2-RTS/IR-RX/SPI1-CS/DBI-CSX/LCD-VSYNC/LCD-D18</text>
<text x="89.3" y="112.2">PA13/WUPIO2/ LXTAL-OUT/UART2-RX/TWI0-SDA/UART2-CTS/IR-TX/SPI1-CLK/DBI-SCLK/LEDC/LCD-D19</text>
<text x="271.7" y="108.7">VCC-IO2</text>
<text x="288.6" y="112.2">21</text>
<text x="298.1" y="110.5">L1</text>
<text x="330.7" y="113.9">VDD_SENSE</text>
<text x="410.3" y="109.4" transform="rotate(-90 410.3 109.4)">MICIN2N</text>
<text x="413.9" y="109.4" transform="rotate(-90 413.9 109.4)">MICIN3P</text>
<text x="417.4" y="109.4" transform="rotate(-90 417.4 109.4)">MICIN3N</text>
<text x="420.9" y="109.4" transform="rotate(-90 420.9 109.4)">LOUTRN</text>
<text x="424.5" y="109.4" transform="rotate(-90 424.5 109.4)">LOUTRP</text>
<text x="428" y="109.4" transform="rotate(-90 428 109.4)">LOUTLN</text>
<text x="431.5" y="109.4" transform="rotate(-90 431.5 109.4)">LOUTLP</text>
<text x="435" y="109.4" transform="rotate(-90 435 109.4)">MBIAS</text>
<text x="60" y="117.5">PA15</text>
<text x="60" y="114">PA14</text>
<text x="81.8" y="114">12</text>
<text x="81.8" y="117.5">30</text>
<text x="89.3" y="115.8">PA14/WUPIO3/PWM0/SPI1-MOSI/DBI-SDO/UART2-RX/SIM-DATA/UART1-RTS/TWI1-SCL/LCD-D20</text>
<text x="89.3" y="119.3">PA15/PWM1/SPI1-HOLD/DBI-DCX/DBI-WRX/UART2-TX/SIM-CLK/UART1-CTS/TWI1-SDA/LCD-D21</text>
<text x="280.8" y="114">LX</text>
<text x="288.6" y="119.3">22</text>
<text x="296.6" y="115.8">2.2uH</text>
<text x="311.6" y="119">C1</text>
<text x="321" y="119.3">4.7uF</text>
<text x="393.3" y="116.1">U2</text>
<text x="410.3" y="115.4" transform="rotate(-90 410.3 115.4)">50</text>
<text x="413.9" y="115.4" transform="rotate(-90 413.9 115.4)">49</text>
<text x="417.4" y="115.4" transform="rotate(-90 417.4 115.4)">48</text>
<text x="420.9" y="115.4" transform="rotate(-90 420.9 115.4)">47</text>
<text x="424.5" y="115.4" transform="rotate(-90 424.5 115.4)">46</text>
<text x="428" y="115.4" transform="rotate(-90 428 115.4)">45</text>
<text x="431.5" y="115.4" transform="rotate(-90 431.5 115.4)">44</text>
<text x="435" y="115.4" transform="rotate(-90 435 115.4)">43</text>
<text x="438.6" y="115.4" transform="rotate(-90 438.6 115.4)">42</text>
<text x="445.6" y="115.4" transform="rotate(-90 445.6 115.4)">41</text>
<text x="60" y="121.1">PA16</text>
<text x="60" y="124.6">PA17</text>
<text x="81.8" y="121.1">28</text>
<text x="81.8" y="124.6">29</text>
<text x="89.3" y="122.8">PA16/TWI0-SCL/OWA-IN/TWI1-SCL/UART0-TX/IR-RX/UART2-TX/SWD-TMS</text>
<text x="266" y="121.1">VDD-SENSE</text>
<text x="267.4" y="124.6">VCC18-TX0</text>
<text x="288.6" y="122.8">77</text>
<text x="311.6" y="122.8">C9</text>
<text x="320.8" y="122.8">1uF</text>
<text x="447.4" y="125.7" transform="rotate(-90 447.4 125.7)">ANT</text>
<text x="60" y="131.6">PA19</text>
<text x="60" y="128.1">PA18</text>
<text x="83.6" y="128.1">8</text>
<text x="83.6" y="131.6">9</text>
<text x="89.3" y="126.4">PA17/TWI0-SDA/OWA-OUT/TWI1-SDA/UART0-RX/IR-TX/UART2-RX/SWD-TCK</text>
<text x="89.3" y="129.9">PA18/WUPIO4/I2S-MCLK/IR-RX/IR-TX/SPI1-MOSI/DBI-SDO/NCSI-HSYNC/LCD-VSYNC</text>
<text x="262.1" y="131.6">VCC18-ANA0-0</text>
<text x="267.4" y="128.1">VCC18-TX1</text>
<text x="288.6" y="129.9">80</text>
<text x="288.6" y="126.4">61</text>
<text x="311.6" y="126.4">C10</text>
<text x="311.6" y="129.9">C11</text>
<text x="320.8" y="129.9">100nF</text>
<text x="320.8" y="126.4">1uF</text>
<text x="365.1" y="131.6">MICIN1N</text>
<text x="365.1" y="128.1">MICIN2P</text>
<text x="387" y="128.1">51</text>
<text x="387" y="131.6">52</text>
<text x="394.4" y="129.9">MICIN2P</text>
<text x="436.8" y="129.2" transform="rotate(-90 436.8 129.2)">MBIAS</text>
<text x="440.3" y="126.4" transform="rotate(-90 440.3 126.4)">GND</text>
<text x="60" y="135.2">PA20</text>
<text x="81.8" y="135.2">10</text>
<text x="89.3" y="133.4">PA19/WUPIO5/I2S-LRCLK/UART1-RTS/PWM4/DMIC-DATA0/SPI1-HOLD/DBI-DCX/DBI-WRX/NCSI-VSYNC/LCD-HSYNC</text>
<text x="89.3" y="136.9">PA20/WUPIO6/I2S-BCLK/UART1-CTS/PWM5/DMIC-DATA1/SPI1-WP/DBI-TE/NCSI-PCLK/LCD-CLK</text>
<text x="262.1" y="135.2">VCC18-ANA0-1</text>
<text x="288.6" y="136.9">64</text>
<text x="288.6" y="133.4">1</text>
<text x="311.6" y="133.4">C12</text>
<text x="311.6" y="136.9">C13</text>
<text x="320.8" y="133.4">100nF</text>
<text x="320.8" y="136.9">100nF</text>
<text x="365.1" y="135.2">MICIN1P</text>
<text x="387" y="135.2">53</text>
<text x="394.4" y="133.4">MICIN1N</text>
<text x="394.4" y="136.9">MICIN1P</text>
<text x="412.1" y="132.4" transform="rotate(-90 412.1 132.4)">MICIN2N</text>
<text x="415.6" y="132.2" transform="rotate(-90 415.6 132.2)">MICIN3P</text>
<text x="419.2" y="132.4" transform="rotate(-90 419.2 132.4)">MICIN3N</text>
<text x="429.7" y="137.2" transform="rotate(-90 429.7 137.2)">LINEOUTLN</text>
<text x="433.3" y="137.1" transform="rotate(-90 433.3 137.1)">LINEOUTLP</text>
<text x="60" y="142.2">PA22</text>
<text x="60" y="138.7">PA21</text>
<text x="81.8" y="138.7">11</text>
<text x="81.8" y="142.2">13</text>
<text x="89.3" y="140.5">PA21/WUPIO7/I2S-DIN/UART1-RX/PWM6/DMIC-DATA2/SPI1-MISO/DBI-SDI/DBI-TE/DBI-DCX/NCSI-MCLK/LCD-DE</text>
<text x="89.3" y="144">PA22/WUPIO8/I2S-DOUT/UART1-TX/PWM7/DMIC-DATA3/LEDC/NCSI-D0</text>
<text x="264.9" y="138.7">VCC18-ANA1</text>
<text x="288.6" y="144">56</text>
<text x="298.9" y="140.3">AVCC</text>
<text x="311.6" y="144">C14</text>
<text x="321.6" y="144">2.2uF</text>
<text x="388.7" y="142.2">1</text>
<text x="394.4" y="144">GND</text>
<text x="445.1" y="144">GND</text>
<text x="456.1" y="142.2">40</text>
<text x="60" y="145.8">PA23</text>
<text x="60" y="149.3">PA24</text>
<text x="81.8" y="145.8">14</text>
<text x="81.8" y="149.3">35</text>
<text x="89.3" y="147.5">PA23/WUPIO9/I2S-MCLK/DCXO-PUP-OUT/SWD-SWO/DMIC-CLK/TWI0-SCL/PWM0/NCSI-D1</text>
<text x="275.4" y="149.3">AGND</text>
<text x="275.8" y="145.8">AVCC</text>
<text x="288.6" y="147.5">55</text>
<text x="350.4" y="149.3" transform="rotate(-90 350.4 149.3)">3V3</text>
<text x="365.1" y="149.3">EN</text>
<text x="388.7" y="149.3">3</text>
<text x="388.7" y="145.8">2</text>
<text x="394.4" y="147.5">3V3</text>
<text x="422.7" y="145.8" transform="rotate(-90 422.7 145.8)">LINEOUTRN/GND</text>
<text x="426.2" y="145.8" transform="rotate(-90 426.2 145.8)">LINEOUTRN/GND</text>
<text x="444.4" y="147.5">PA10</text>
<text x="456.1" y="145.8">39</text>
<text x="456.1" y="149.3">38</text>
<text x="463.9" y="145.8">PA10</text>
<text x="463.9" y="149.3">PA8</text>
<text x="60" y="152.8">PA25</text>
<text x="81.8" y="152.8">34</text>
<text x="89.3" y="151.1">PA24/SDC-DATA3/SPI0-MISO/PWM4/UART2-RX/TWI0-SDA/SIM-DATA/NCSI-D6</text>
<text x="89.3" y="154.6">PA25/SDC-CMD/SPI0-WP/PWM5/JTAG-M-TDO/JTAG-RV-TDO/SIM-CLK/NCSI-D5</text>
<text x="276.3" y="152.8">VRA2</text>
<text x="288.6" y="154.6">53</text>
<text x="288.6" y="151.1">54</text>
<text x="311.6" y="151.1">C15</text>
<text x="311.6" y="154.6">C16</text>
<text x="320.8" y="151.1">470nF</text>
<text x="320.8" y="154.6">470nF</text>
<text x="365.1" y="152.8">PA15</text>
<text x="388.7" y="152.8">4</text>
<text x="394.4" y="154.6">PA15</text>
<text x="394.4" y="151.1">EN</text>
<text x="435.3" y="154.6">TXD0/PA16</text>
<text x="446.2" y="151.1">PA8</text>
<text x="456.1" y="152.8">37</text>
<text x="463.9" y="152.8">PA16</text>
<text x="60" y="159.9">PA27</text>
<text x="60" y="156.3">PA26</text>
<text x="81.8" y="156.3">32</text>
<text x="81.8" y="159.9">31</text>
<text x="89.3" y="158.1">PA26/SDC-DATA0/SPI0-CLK/PWM6/JTAG-M-TDI/JTAG-RV-TDI/LEDC/NCSI-D3</text>
<text x="89.3" y="161.6">PA27/SDC-DATA1/SPI0-HOLD/PWM7/JTAG-M-TMS/JTAG-RV-TMS/SIM-DET/NCSI-D2</text>
<text x="274.7" y="159.9">MBIAS</text>
<text x="276.3" y="156.3">VRA1</text>
<text x="288.6" y="158.1">46</text>
<text x="296.3" y="158.1">MBIAS</text>
<text x="311.6" y="158.1">C17</text>
<text x="321.6" y="158.1">2.2uF</text>
<text x="365.1" y="159.9">PA26</text>
<text x="365.1" y="156.3">PA27</text>
<text x="388.7" y="159.9">6</text>
<text x="388.7" y="156.3">5</text>
<text x="394.4" y="161.6">PA26</text>
<text x="394.4" y="158.1">PA27</text>
<text x="435" y="158.1">RXD0/PA17</text>
<text x="446.2" y="161.6">PA7</text>
<text x="456.1" y="156.3">36</text>
<text x="456.1" y="159.9">35</text>
<text x="463.9" y="156.3">PA17</text>
<text x="463.9" y="159.9">PA7</text>
<text x="60" y="166.9">PA29</text>
<text x="60" y="163.4">PA28</text>
<text x="81.8" y="163.4">36</text>
<text x="81.8" y="166.9">33</text>
<text x="89.3" y="165.2">PA28/SDC-DATA2/SPI0-CS/FEM-CTRL1/JTAG-M-TCK/JTAG-RV-TCK/SIM-RST/NCSI-D7</text>
<text x="268.5" y="165.2">CHIP-PWD</text>
<text x="288.6" y="163.4">18</text>
<text x="296.3" y="163.4">EN</text>
<text x="365.1" y="166.9">PA25</text>
<text x="365.1" y="163.4">PA29</text>
<text x="388.7" y="166.9">8</text>
<text x="388.7" y="163.4">7</text>
<text x="394.4" y="165.2">PA29</text>
<text x="446.2" y="165.2">PA6</text>
<text x="456.1" y="163.4">34</text>
<text x="456.1" y="166.9">33</text>
<text x="463.9" y="163.4">PA6</text>
<text x="463.9" y="166.9">PA9</text>
<text x="60" y="174">PB0</text>
<text x="81.8" y="174">42</text>
<text x="89.3" y="168.7">PA29/SDC-CLK/SPI0-MOSI/FEM-CTRL2/UART2-TX/PWM1/LEDC/NCSI-D4</text>
<text x="271.5" y="170.5">LOUTRN</text>
<text x="271.7" y="174">LOUTRP</text>
<text x="288.6" y="172.2">59</text>
<text x="288.6" y="168.7">60</text>
<text x="296.3" y="168.7">LOUTRN</text>
<text x="296.3" y="172.2">LOUTRP</text>
<text x="365.1" y="174">PA28</text>
<text x="365.1" y="170.5">PA24</text>
<text x="387" y="174">10</text>
<text x="388.7" y="170.5">9</text>
<text x="394.4" y="172.2">PA24</text>
<text x="394.4" y="168.7">PA25</text>
<text x="446.2" y="168.7">PA9</text>
<text x="446.2" y="172.2">PA5</text>
<text x="456.1" y="170.5">32</text>
<text x="456.1" y="174">31</text>
<text x="463.9" y="170.5">PA5</text>
<text x="463.9" y="174">PA4</text>
<text x="60" y="177.5">PB1</text>
<text x="81.8" y="177.5">41</text>
<text x="89.3" y="175.7">PB0/ADC0/UART0-TX/TWI1-SCL/IR-RX/UART2-RTS/PWM2/NCSI-HSYNC</text>
<text x="89.3" y="179.3">PB1/ADC1/UART0-RX/TWI1-SDA/IR-TX/UART2-CTS/PWM3/NCSI-VSYNC</text>
<text x="272.2" y="177.5">LOUTLP</text>
<text x="288.6" y="179.3">57</text>
<text x="288.6" y="175.7">58</text>
<text x="296.3" y="175.7">LOUTLP</text>
<text x="296.3" y="179.3">LOUTLN</text>
<text x="365.1" y="177.5">PB2</text>
<text x="387" y="177.5">11</text>
<text x="394.4" y="179.3">PB2</text>
<text x="394.4" y="175.7">PA28</text>
<text x="446.2" y="175.7">PA4</text>
<text x="446.2" y="179.3">PA3</text>
<text x="456.1" y="177.5">30</text>
<text x="463.9" y="177.5">PA3</text>
<text x="60" y="184.6">PB3</text>
<text x="60" y="181">PB2</text>
<text x="81.8" y="181">38</text>
<text x="81.8" y="184.6">37</text>
<text x="89.3" y="182.8">PB2/ADC2/PWM2/SPI1-MISO/DBI-SDI/DBI-TE/DBI-DCX/TWI1-SCL/SIM-RST/UART1-RX/UART2-RTS/LCD-D23</text>
<text x="271.5" y="184.6">MICIN3N</text>
<text x="272" y="181">LOUTLN</text>
<text x="288.6" y="182.8">52</text>
<text x="296.3" y="182.8">MICIN3N</text>
<text x="365.1" y="184.6">USB_DM</text>
<text x="365.1" y="181">PB3</text>
<text x="387" y="184.6">13</text>
<text x="387" y="181">12</text>
<text x="394.4" y="182.8">PB3</text>
<text x="446.2" y="182.8">PA0</text>
<text x="456.1" y="181">29</text>
<text x="456.1" y="184.6">28</text>
<text x="463.9" y="181">PA0</text>
<text x="463.9" y="184.6">PA2</text>
<text x="60" y="188.1">PB4</text>
<text x="60" y="191.6">PB14</text>
<text x="81.8" y="188.1">43</text>
<text x="81.8" y="191.6">39</text>
<text x="89.3" y="186.3">PB3/ADC3/PWM3/SPI1-WP/DBI-TE/TWI1-SDA/SIM-DET/UART1-TX/UART2-CTS/LCD-D22</text>
<text x="89.3" y="189.9">PB4/ADC4/PWM4/LCD-DE</text>
<text x="271.5" y="191.6">MICIN2N</text>
<text x="271.7" y="188.1">MICIN3P</text>
<text x="288.6" y="189.9">50</text>
<text x="288.6" y="186.3">51</text>
<text x="296.3" y="186.3">MICIN3P</text>
<text x="296.3" y="189.9">MICIN2N</text>
<text x="365.1" y="188.1">USB_DP</text>
<text x="387" y="188.1">14</text>
<text x="394.4" y="189.9">USB+</text>
<text x="394.4" y="186.3">USB-</text>
<text x="446.2" y="189.9">PA1</text>
<text x="446.2" y="186.3">PA2</text>
<text x="456.1" y="188.1">27</text>
<text x="463.9" y="188.1">PA1</text>
<text x="60" y="195.1">PB15</text>
<text x="81.8" y="195.1">40</text>
<text x="89.3" y="193.4">PB14/ADC6/UART1-TX/NCSI-PCLK</text>
<text x="89.3" y="196.9">PB15/ADC7/UART1-RX/PWM0/NCSI-MCLK</text>
<text x="271.7" y="195.1">MICIN2P</text>
<text x="288.6" y="196.9">48</text>
<text x="288.6" y="193.4">49</text>
<text x="296.3" y="193.4">MICIN2P</text>
<text x="296.3" y="196.9">MICIN1N</text>
<text x="405.1" y="194.7" transform="rotate(-90 405.1 194.7)">PB0</text>
<text x="408.6" y="194.7" transform="rotate(-90 408.6 194.7)">PB1</text>
<text x="412.1" y="194.7" transform="rotate(-90 412.1 194.7)">PA23</text>
<text x="415.6" y="194.7" transform="rotate(-90 415.6 194.7)">PA22</text>
<text x="419.2" y="194.7" transform="rotate(-90 419.2 194.7)">PA14</text>
<text x="422.7" y="194.7" transform="rotate(-90 422.7 194.7)">PA21</text>
<text x="426.2" y="194.7" transform="rotate(-90 426.2 194.7)">PA20</text>
<text x="429.7" y="194.7" transform="rotate(-90 429.7 194.7)">PA19</text>
<text x="433.3" y="194.7" transform="rotate(-90 433.3 194.7)">PA18</text>
<text x="436.8" y="194.7" transform="rotate(-90 436.8 194.7)">PA13</text>
<text x="440.3" y="194.7" transform="rotate(-90 440.3 194.7)">PA12</text>
<text x="443.9" y="194.7" transform="rotate(-90 443.9 194.7)">PA11</text>
<text x="60" y="204">USB_DP</text>
<text x="60" y="200.4">USB_DM</text>
<text x="81.8" y="200.4">24</text>
<text x="81.8" y="204">25</text>
<text x="89.3" y="202.2">USB-DM</text>
<text x="271.5" y="198.7">MICIN1N</text>
<text x="271.7" y="202.2">MICIN1P</text>
<text x="288.6" y="200.4">47</text>
<text x="296.3" y="200.4">MICIN1P</text>
<text x="403.3" y="202.2" transform="rotate(-90 403.3 202.2)">15</text>
<text x="406.8" y="202.2" transform="rotate(-90 406.8 202.2)">16</text>
<text x="410.3" y="202.2" transform="rotate(-90 410.3 202.2)">17</text>
<text x="413.9" y="202.2" transform="rotate(-90 413.9 202.2)">18</text>
<text x="417.4" y="202.2" transform="rotate(-90 417.4 202.2)">19</text>
<text x="420.9" y="202.2" transform="rotate(-90 420.9 202.2)">20</text>
<text x="424.5" y="202.2" transform="rotate(-90 424.5 202.2)">21</text>
<text x="428" y="202.2" transform="rotate(-90 428 202.2)">22</text>
<text x="431.5" y="202.2" transform="rotate(-90 431.5 202.2)">23</text>
<text x="435" y="202.2" transform="rotate(-90 435 202.2)">24</text>
<text x="438.6" y="202.2" transform="rotate(-90 438.6 202.2)">25</text>
<text x="442.1" y="202.2" transform="rotate(-90 442.1 202.2)">26</text>
<text x="60" y="209.3">HXOUT</text>
<text x="83.6" y="209.3">2</text>
<text x="89.3" y="205.7">USB-DP</text>
<text x="270.3" y="207.5">VDD-DSP</text>
<text x="288.6" y="209.3">76</text>
<text x="288.6" y="205.7">15</text>
<text x="295.6" y="209.1">VDD_AONC19</text>
<text x="296.3" y="205.7">VDD_SYSC18</text>
<text x="320.8" y="205.7">1uF</text>
<text x="320.8" y="209.3">1uF</text>
<text x="60" y="212.8">HXIN</text>
<text x="83.6" y="212.8">3</text>
<text x="89.3" y="211">HXTAL-OUT</text>
<text x="89.3" y="214.6">HXTAL-IN</text>
<text x="266.3" y="214.6">VDD12-PSM</text>
<text x="269.9" y="211">VDD-AON</text>
<text x="288.6" y="212.8">27</text>
<text x="311.6" y="212.8">C20</text>
<text x="320.8" y="212.8">1uF</text>
<text x="406.8" y="212.4" transform="rotate(-90 406.8 212.4)">PB0</text>
<text x="410.3" y="212.4" transform="rotate(-90 410.3 212.4)">PB1</text>
<text x="413.9" y="214.2" transform="rotate(-90 413.9 214.2)">PA23</text>
<text x="417.4" y="214.2" transform="rotate(-90 417.4 214.2)">PA22</text>
<text x="420.9" y="214.2" transform="rotate(-90 420.9 214.2)">PA14</text>
<text x="424.5" y="214.2" transform="rotate(-90 424.5 214.2)">PA21</text>
<text x="428" y="214.2" transform="rotate(-90 428 214.2)">PA20</text>
<text x="431.5" y="214.2" transform="rotate(-90 431.5 214.2)">PA19</text>
<text x="435" y="214.2" transform="rotate(-90 435 214.2)">PA18</text>
<text x="438.6" y="214.2" transform="rotate(-90 438.6 214.2)">PA13</text>
<text x="442.1" y="214.2" transform="rotate(-90 442.1 214.2)">PA12</text>
<text x="445.6" y="214.2" transform="rotate(-90 445.6 214.2)">PA11</text>
<text x="81.8" y="221.6">19</text>
<text x="81.8" y="218.1">81</text>
<text x="89.3" y="219.8">EPAD</text>
<text x="268.7" y="218.1">VDD-SYS2</text>
<text x="268.7" y="221.6">VDD-SYS1</text>
<text x="288.6" y="216.3">44</text>
<text x="288.6" y="219.8">26</text>
<text x="295.9" y="216.2">VDD_SYS C21</text>
<text x="311.6" y="219.8">C22</text>
<text x="320.8" y="216.3">1uF</text>
<text x="320.8" y="219.8">1uF</text>
<text x="89.3" y="223.4">RSTN</text>
<text x="270.3" y="225.1">VDD-RTC</text>
<text x="288.6" y="223.4">16</text>
<text x="311.6" y="223.4">C23</text>
<text x="320.8" y="223.4">1uF</text>
<text x="88.2" y="232.2">R128-S1/S2</text>
<text x="273.4" y="247.3">U6</text>
<text x="345.2" y="251.6">R4</text>
<text x="245.2" y="255.1">PB4</text>
<text x="268.8" y="255.1">1</text>
<text x="274.5" y="256.9">1</text>
<text x="329.8" y="253.4">PA2</text>
<text x="345.8" y="255.1">47k</text>
<text x="117.8" y="262.2">X1</text>
<text x="93.2" y="269.2">10pF</text>
<text x="94.7" y="265.7">C24</text>
<text x="118.5" y="266">4</text>
<text x="137.2" y="266">3</text>
<text x="149.3" y="265.7">HXIN</text>
<text x="186.4" y="265.7">R1</text>
<text x="201.1" y="265.7">0</text>
<text x="273.4" y="266.7">U7</text>
<text x="91.1" y="276">HXOUT</text>
<text x="118.5" y="273.1">1</text>
<text x="137.2" y="273.1">2</text>
<text x="145.8" y="272.8">C25</text>
<text x="245.2" y="274.5">PB14</text>
<text x="268.8" y="274.5">1</text>
<text x="111.6" y="279.8">40MHz</text>
<text x="144.4" y="276.3">10pF</text>
<text x="274.5" y="276.3">1</text>
<text x="273.4" y="286.1">U8</text>
<text x="245.2" y="293.9">PB15</text>
<text x="268.8" y="293.9">1</text>
<text x="274.5" y="295.7">1</text>
</g>
<g font-size="3.2">
<text x="559.4" y="382.8">1.0 rc-1</text>
<text x="434.3" y="384.9">R128 Module</text>
<text x="477.7" y="392.4">YuzukiHD</text>
<text x="561.5" y="393.1">1/1</text>
<text x="470.8" y="400.2">2022-03-08</text>
<text x="526.2" y="400.1">GloomyGhost</text>
</g>
<g font-size="3.1">
<text x="38.1" y="2.9">1</text>
<text x="107.2" y="2.9">2</text>
<text x="176.4" y="2.9">3</text>
<text x="245.5" y="2.9">4</text>
<text x="314.7" y="2.9">5</text>
<text x="383.8" y="2.9">6</text>
<text x="453" y="2.9">7</text>
<text x="522.1" y="2.9">8</text>
<text x=".5" y="38">A</text>
<text x="572.7" y="38">A</text>
<text x=".5" y="107.1">B</text>
<text x="572.7" y="107.1">B</text>
<text x=".5" y="176.2">C</text>
<text x="572.7" y="176.2">C</text>
<text x=".5" y="245.4">D</text>
<text x="572.7" y="245.4">D</text>
<text x=".5" y="314.5">E</text>
<text x="572.7" y="314.5">E</text>
<text x="38.1" y="404.7">1</text>
<text x="107.2" y="404.7">2</text>
<text x="176.4" y="404.7">3</text>
<text x="245.5" y="404.7">4</text>
<text x="314.7" y="404.7">5</text>
<text x="383.8" y="404.7">6</text>
<text x="453" y="404.7">7</text>
<text x="522.1" y="404.7">8</text>
</g>
</svg>
